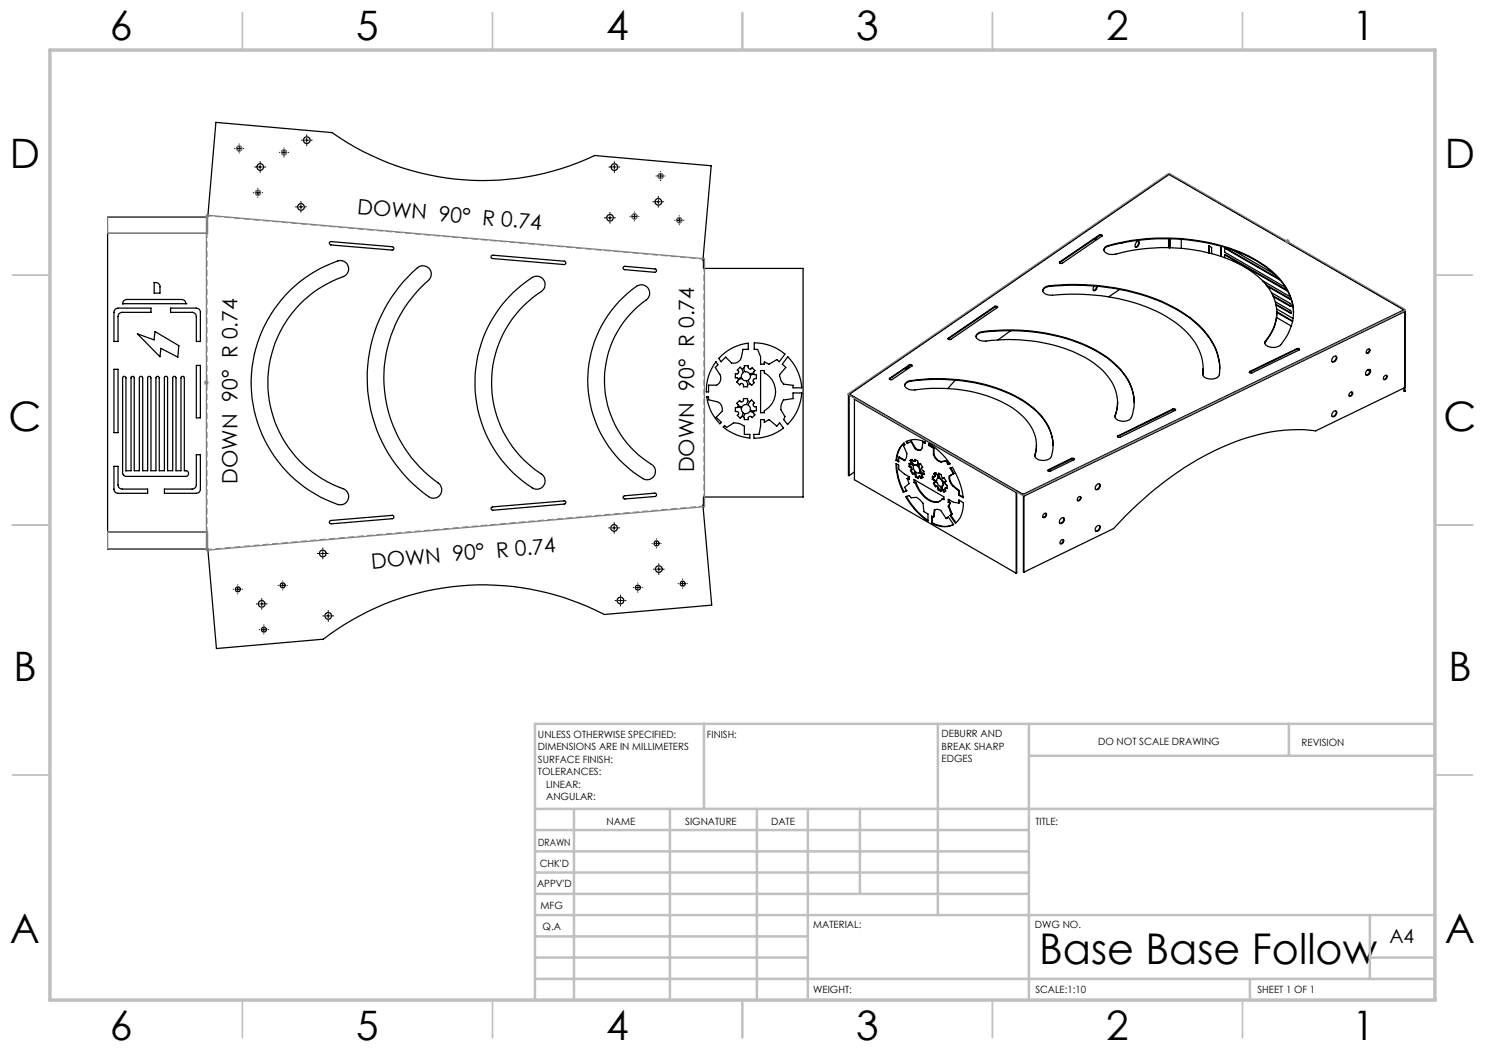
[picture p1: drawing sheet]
<svg xmlns="http://www.w3.org/2000/svg" width="297mm" height="210mm" viewBox="0 0 297 210" stroke-linecap="round" stroke-linejoin="round" font-family="sans-serif">
<g fill="none" stroke="#000" stroke-width=".25">
<path d="M233.8 34.9l-.2-.1-63.9 44M233.8 34.9l47 27.1M233.8 34.9l-63.9 43.9M234 34.8l-.2 .1M234 34.9l-.1-.1 44.7 25.8M21.5 43.3h20.1l1.6-18.8 23.2 2a52.4 52.4 0 0 0 52.6 4.6l23.2 2.1-1.6 18.8h.1v1.7h19.9v45.7h-19.9v1.7h-.1l1.7 19.9-21.4 1.9a52.5 52.5 0 0 0-56.2 4.9l-21.4 1.9-1.7-20h-20.1M21.5 43.3h.1M30.8 56.5a.89 .89 0 0 1 1.2 .9v1.2h-1.2zM41.5 43.3v3.4h-20v59.7h20v3.3M58 58.1a24 24 0 0 1 10.2-6 1.67 1.67 0 0 1 1.5 1.4 1.67 1.67 0 0 1-1.1 1.8 22.5 22.5 0 0 0-15 21.4 22.5 22.5 0 0 0 15.3 21.2 1.67 1.67 0 0 1 .7 2.1 1.67 1.67 0 0 1-2.1 .9 25.8 25.8 0 0 1-9.5-42.8zM66 48.4l12.5 .9a.34 .34 0 0 1 .3 .4 .34 .34 0 0 1-.4 .3l-12.2-1-.3-.4zM82.5 54.4a3 3 0 0 1 1.9-1.2 1.68 1.68 0 0 1 1.7 .9 1.68 1.68 0 0 1-.4 2 25.8 25.8 0 0 0 2.2 40.7 1.67 1.67 0 0 1 .1 2.3 1.67 1.67 0 0 1-2.3 .2 29.1 29.1 0 0 1-3.2-44.9z"/>
<path d="M98.3 51.1l14.6 1.1a.34 .34 0 0 1 .3 .4 .34 .34 0 0 1-.4 .3l-14.3-1.2-.3-.2zM102.6 58.5l2.8-2.3a2.53 2.53 0 0 1 2.3-.9 1.67 1.67 0 0 1 1.3 1.3 1.67 1.67 0 0 1-.7 1.7 21.7 21.7 0 0 0 .2 36.7 1.65 1.65 0 0 1 .2 2.2 1.65 1.65 0 0 1-2.2 .4 25 25 0 0 1-3.9-39.1zM124.6 53.4l.4-.1 6 .5a.34 .34 0 0 1 .3 .4 .34 .34 0 0 1-.3 .3l-6.1-.6-.3-.2zM209.9 57.1a44.2 44.2 0 0 1 25.5 4.7 17.3 17.3 0 0 1 8 8.6 7.9 7.9 0 0 1 .3 4.9 2.31 2.31 0 0 1-3.1-.1v-.4M209.9 57.1a1.17 1.17 0 0 0-1.3 1.1 1.89 1.89 0 0 0 1.9 .8 39.4 39.4 0 0 1 22.5 4.2 14.1 14.1 0 0 1 7.5 8.8l.1 1.4v1.4M209.9 57.3a44.2 44.2 0 0 1 25.5 4.6 16.3 16.3 0 0 1 8.2 9.4l.3 1.5v1M209.9 57.3l-.8 .2-.5 .7M209.9 57.1v.2M211.9 52.4v.1M211.9 52.5v.1M218.8 57.2l-.1 .4v.5a.64 .64 0 0 0 .6-.2 .64 .64 0 0 0 .2-.7M219 47.7l-.2 .1"/>
<path d="M219.4 47.5l-.3 .3-.4 .1M219.4 57.2a.88 .88 0 0 1-.7 .9M219.9 47l.3-.1 .3 .3-8 5.4a.29 .29 0 0 1-.4 .2 .29 .29 0 0 1-.2-.4M219.9 47.1l.6 .1M219.9 47l-8 5.4M219.9 47v.1M219.9 47.1l-8 5.4M221.7 49.1a41.3 41.3 0 0 1 28.1 2.1 16.5 16.5 0 0 1 8.2 7.9 9.2 9.2 0 0 1-2.2 10.1 2.22 2.22 0 0 1-2.8-.5l.2-.6M221.7 49.1a.85 .85 0 0 0-.9 .8 .85 .85 0 0 0 .8 .9l.9 .1a37.2 37.2 0 0 1 24.6 1.5 14.2 14.2 0 0 1 7.7 7.3 8.1 8.1 0 0 1-1.6 8.4M221.7 49.2a41.5 41.5 0 0 1 28.1 2.2 16.5 16.5 0 0 1 8.2 7.9l.5 1.4 .2 1.8M221.7 49.2l-.7 .4-.2 .4M221.7 49.1v.1"/>
<path d="M223.9 57.9l-2.1 1.5M224.5 48.5l-.2 .1M227.3 48.4l.3-.1a.57 .57 0 0 1 .3 .5 .57 .57 0 0 1-.3 .5l-.4 .2a.7 .7 0 0 1 .1-1.1zM227.6 48.3a.9 .9 0 0 1-.5 1.1M233.7 47.8v1.7M233.9 47.8v1.8M234 47.8v1.8M236.3 47.9v1.8M241.7 50.6v-1.5l.6 .4v1.2M241.9 49.2v1.4M244.1 49.2v2.1M244.3 49.2v2.1"/>
<path d="M244.9 49.6v.8l12.2 7.1M244.9 51v.5M244.9 51l12.7 7.3M244.9 49.6l11.1 6.4M244.9 49.6h.1l10.8 6.1M244.9 51l.1-.1 12.5 7.2M246.5 50l8.3 4.8M252.5 56.2l5.6 3.2M253.3 57l4.9 2.8M253.4 57.2l4.7 2.7M254.3 58.6l3.8 2.1 .2 .3v.2l-.2 .1M254.6 59.2l3.6 2"/>
<path d="M254.7 59.3l3.4 2M258.1 59.9h.2M258.2 59.8l-.1 .1M258.2 59.8v.1M22.8 73.9h.8v12.6h-.8zM23.1 61.8l.5-.2h6.6v.9h-5.8a.84 .84 0 0 0-.8 .8v5h-.8v-6zM24.5 60.7a.84 .84 0 0 1 .9-.8h10.9a.84 .84 0 0 1 .9 .8M24.5 60.7h.1M24.5 60.7h12.7M24.6 75.3h.4l.2 .2v18.6h1v-18.5a.32 .32 0 0 1 .3-.3 .32 .32 0 0 1 .3 .3v18.5h1.1v-18.5a.34 .34 0 0 1 .3-.3 .34 .34 0 0 1 .3 .3v18.5h1v-18.5a.34 .34 0 0 1 .4-.3 .34 .34 0 0 1 .3 .3v18.5h1v-18.5a.34 .34 0 0 1 .3-.3 .34 .34 0 0 1 .4 .3v18.5h1v-18.5a.32 .32 0 0 1 .3-.3 .32 .32 0 0 1 .3 .3v18.5h1v-18.5a.34 .34 0 0 1 .4-.3 .34 .34 0 0 1 .3 .3v18.5h1v-18.5a.34 .34 0 0 1 .3-.3 .34 .34 0 0 1 .4 .3v18.5a.6 .6 0 0 1 .8 .4 .6 .6 0 0 1-.5 .8h-12l-.6-.4-.1-19.3zM27.5 66.8l3.3 1.2 .2-1.7 4.8 2.8-.2 2.3-3.4-1.7-.2 1.7zM34.1 61.6h5.2a.79 .79 0 0 1 .8 .9v5.8h-.8v-5a.84 .84 0 0 0-.9-.8h-4.3z"/>
<path d="M37.2 60.7h.1M39.3 73.1h.8v10.5h-.8zM123.8 60.3l1.7-1.6a5.4 5.4 0 0 1 2.4-1.7 1.67 1.67 0 0 1 1.9 1 1.67 1.67 0 0 1-.6 2 19.7 19.7 0 0 0 1.4 33.1 1.67 1.67 0 0 1 .2 2.2 1.67 1.67 0 0 1-2.2 .4 23 23 0 0 1-4.8-35.4zM141.4 79.4h.3v.6l1.6 .3a1.53 1.53 0 0 1 1.1 2l-1.2 1.2 1.1 1-.3 .3a9 9 0 0 1-2.6-5.4zM143.2 72.3l.4 .6-.5 .6 .9 1.4a1.56 1.56 0 0 1-.7 2.1h-1.6v1.4h-.4a9.6 9.6 0 0 1 1.9-6.1zM143.8 71.7a9.4 9.4 0 0 1 5.8-3.1v1.3h-1l-.3 1.6a1.62 1.62 0 0 1-2 1.1l-1.2-1.2-.9 .9zM147.7 75.9l.7-.2 .5 .4 .4 .1 .3 .7-.1 .5h-.8v-.5l-.4-.2-.4 .3-.5-.6zM148 73.4l.4 .3 .3 .8a.93 .93 0 0 0-.4 1l-.7 .2-.2-.1h-.3v-.8h.3l.3-.2v-.3l-.2-.3zM148.9 73.2h.7l.2 .5 .3 .1 .3-.3 .6 .6-.3 .5-.7 .2a.94 .94 0 0 0-1-.4l-.3-.7 .2-.2zM150.1 75.1l.7-.3 .1 .1h.4v.8l-.6 .2-.1 .4 .3 .2-.6 .6-.4-.3-.3-.7a.94 .94 0 0 0 .5-1zM150.8 68.6a9.3 9.3 0 0 1 6.2 2.2l-1.1 1.5-.5-.4-1.6 .9-.9-.4v.4h-.8v-1.4l-.6-1.5h-.7zM152.1 74.1h.8v.5a4.3 4.3 0 0 1 0 7.6v.3h-.8z"/>
<path d="M157.6 71.4a9.6 9.6 0 0 1 2.7 6.2h-1.7v-.5l-1.9-.3a2.88 2.88 0 0 1-.8-1.9l1.3-1.4-.7-.7zM169.7 79h.1M169.7 79v16.1h.1M169.8 78.9l1.2 .7-.1 .3M169.8 78.9l.1 .1M169.8 79v16.1M169.9 79h-.1M169.9 79l1.1 .6M169.9 78.8l-.1 .1M169.9 78.8l-.2 .2M169.9 78.8l34.7 20.1M170.9 79.9l32.3 18.6"/>
<path d="M170.9 79.9v16l32.3 18.7M177.9 75.7v.1M177.9 75.8h.1M181.6 73.3l-.5 .4M181.8 73.1a.53 .53 0 0 1-.8 .6M181.9 73l.3-.1 .2 .3-4 2.7h-.4l-.1-.2M181.9 73.1l.5 .1M181.9 73l-4 2.7M181.9 73v.1M181.9 73.1l-4 2.7M182.2 76.1a35.1 35.1 0 0 1 22.4 3.9 11.9 11.9 0 0 1 5.9 7.9l.1 1.4-.2 1.3a1.74 1.74 0 0 1-2.4 1.4l-.9-.5-.1-.5M182.2 76.1a.99 .99 0 0 0-1.1 1.3l.4 .3 .9 .3a31.6 31.6 0 0 1 18.6 2.7 10.5 10.5 0 0 1 6.3 7.8v1.2l-.3 1.3"/>
<path d="M182.2 76.2a35.5 35.5 0 0 1 22.4 4 11.9 11.9 0 0 1 5.9 7.9l.1 1M182.2 76.2l-.8 .3-.5 .6M182.2 76.1v.1M189.7 67.6v.2M189.7 67.8h-.1M191.1 76l-1.5 1.7M196.5 66.3a38 38 0 0 1 23.4 4.2 13.2 13.2 0 0 1 6.9 8.8 7.5 7.5 0 0 1-.8 4.5 2.23 2.23 0 0 1-3-.3v-.4M196.5 66.3a1.04 1.04 0 0 0-1.2 1.4l.7 .4 .6 .1a34.8 34.8 0 0 1 20.6 3.4 11.9 11.9 0 0 1 6.2 7.6l.1 1.9-.5 2M196.5 66.5a38.5 38.5 0 0 1 22.6 3.6 14.9 14.9 0 0 1 7.3 7.9l.4 2.5M196.5 66.5l-.8 .2-.5 .6M196.5 66.3v.2M199 61.3l.3-.1 .2 .2-9.3 6.5h-.4l-.2-.1 .1-.2"/>
<path d="M199 61.4l.3-.1 .2 .2M199 61.3l-9.3 6.3M199 61.3v.1M199 61.4l-9.3 6.4M202.2 66.1l-2.6 1.9M240.6 73.7v1.2v-.1M250 74.4l-.1 .1M250 74.3v.1M253.2 68.3l-.2 .3M253.2 68.1v.2M255.1 60.4l3 1.7 .2 .3v.2h-.2M255.2 60.8l3 1.8"/>
<path d="M255.2 61l2.9 1.6M255.3 63.5l3 1.7M255.3 61.8l3.3 1.9M255.4 62.4l3.1 1.8M258.2 61.2h.1M258.2 62.6h.1M258.2 61.2l-.1 .1M258.2 62.6h-.1M258.5 64.3l-3.1-1.8a8.9 8.9 0 0 1-2.2 5.8M259.4 69.7h.2l.3 .2-9.6 4.7-.4-.1 .1-.2M259.4 69.8l.5 .1M259.4 69.7l-9.4 4.6"/>
<path d="M259.4 69.8l-9.4 4.6M259.4 69.7v.1M266.7 71.3a.4 .4 0 0 1 .6 0 .4 .4 0 0 1 0 .6 .46 .46 0 0 1-.5 .5 .46 .46 0 0 1-.5-.4zM267.2 71.2a.78 .78 0 0 1-.8 1.1M270 78.6a.3 .3 0 0 1 .4-.1 .3 .3 0 0 1 0 .4v.2a.32 .32 0 0 1-.5 .1 .32 .32 0 0 1 0-.5zM270.4 78.4a.59 .59 0 0 1-.6 .8M273.4 70l.3-.2a.46 .46 0 0 1 .2 .6 .46 .46 0 0 1-.6 .3l-.1-.3zM273.5 74l.5 .3M273.5 74a.4 .4 0 0 1 .6 0 .4 .4 0 0 1-.1 .6 .48 .48 0 0 1-.3 .5 .48 .48 0 0 1-.6-.3l.1-.5zM273.8 69.8a.6 .6 0 0 1-.5 .8M273.9 73.9a.8 .8 0 0 1-.7 1.1M276.9 75.2l.2-.1a.45 .45 0 0 1 .4 .5 .45 .45 0 0 1-.5 .3l-.3-.1z"/>
<path d="M277.3 75.1a.6 .6 0 0 1-.6 .8M278.6 60.6h-.1l2.4 1.3M280.8 62l.2 .3M280.8 62l.2 .1M280.8 62l-76.2 36.9M280.8 78.2h.1M280.8 77.6v.6M281 62.3v15.2l-17.9 8.7a35.9 35.9 0 0 0-20.9 4.3 68.1 68.1 0 0 0-19.5 15.2l-17.9 8.7M281 62.3l-76.2 36.9M281 62.1l-.1 .1M281 62.1v16.1h-.2M22.8 93.3h.8v3.7a.84 .84 0 0 0 .8 .8h5.1v.9h-5.9a.84 .84 0 0 1-.8-.9z"/>
<path d="M39.3 90.9h.8v6.9a.79 .79 0 0 1-.8 .9h-6.4v-.9h5.5a.84 .84 0 0 0 .9-.8zM124.7 99.3l6.3-.7a.34 .34 0 0 1 .3 .3 .34 .34 0 0 1-.3 .4l-6.2 .5-.2-.3zM144.9 85.1l.4 .4 1.4-.9a3.5 3.5 0 0 1 2.2 .6v1.7h1.1v.7a9.8 9.8 0 0 1-5.4-2.2zM147.1 81.5h.3l.2-.2 .7 .3a.93 .93 0 0 0 .4 1l-.3 .8-.4 .2-.5-.5 .2-.3v-.3l-.3-.2h-.3zM147.9 80.1l.4 .3 .4-.3v-.4h.8l.1 .5-.3 .7a.94 .94 0 0 0-.9 .5l-.7-.3-.3-.4zM149 82.7a.94 .94 0 0 0 1-.4l.7 .2 .3 .5-.6 .5-.2-.2-.4 .1-.2 .5h-.7v-.3l-.2-.2zM149.9 80.3l.4-.3 .6 .6-.3 .2 .1 .4 .6 .1v.9h-.4l-.1 .1-.7-.3a.94 .94 0 0 0-.5-1zM152.1 83.9h.8v.6l.9-.6 1.6 1.3 .5-.6 .8 1a9.6 9.6 0 0 1-5.9 2.1l-.1-.8h1.1l.3-1.7zM156.7 80l1.9-.3v-1.1h1.7a9.6 9.6 0 0 1-2.8 6.3l-.8-1 .3-.6-.8-1.4a2.61 2.61 0 0 1 .5-1.9zM170.9 94.4l-1.1 .7M179.3 92.8a12.6 12.6 0 0 0 1.5 5.5M179.4 92l-.2 .1"/>
<path d="M179.4 92l.3 .2M179.7 91.5l1.2 .6a2.08 2.08 0 0 0 .5-1.4l-.7-1.6 .3-.1-.2-.4a4.8 4.8 0 0 0-1.6 3.5M179.7 91.5v.9l-.5-.3M179.7 91.5l.1-.1 1.2 .7M180.8 98.3l-.1 .1M180.8 88.6a5 5 0 0 0-1.4 3.4M181.2 99.3l.6-.2 .4 .4h1l1.1 .8 .3 .4 .2 1.6 .8 .5v1.4a14.3 14.3 0 0 1-4.4-4.9zM181.3 99.3a14.3 14.3 0 0 0 4.3 4.8M181.3 98.1l-.5 .2M181.4 98.2l-.7 .2M181.4 88.3l.1 .3M181.4 95.7l.4 .2v-.6l-.9-.5-1.2-.9v-.9l-.5-.3a12.6 12.6 0 0 0 1.5 5.7"/>
<path d="M181.4 95.7l.4 1-.9 .8 .5 .7M181.4 95.7l.4 .1M181.8 93.3l.3 .2M182 93.2l-.2 .1M182 92.7v.5M182 93.2l.2 .2M182 92.1l.2 .3M182.1 93.5l.2 .5 .1-.1M182.1 94.1l.4 .7 .2-.1M182.1 94.1l.1-.1 .4 .7M182.1 92l-.1 .1M182.1 92l.2 .3"/>
<path d="M182.2 88.3l-.8 .4-.2-.4a4.2 4.2 0 0 1 3.8 .1v.3l-.4-.3M182.2 88.3l.8 1.4M182.2 88.3l.1-.1 .8 1.4M182.2 92.8l.5 .5 .1 .6 .2 .4-.2 .4h-.1M182.2 92.8l-.4-.1v.6M182.2 92.4v.1M182.2 93.4l.2 .5M182.2 92.8h-.1M182.2 93.4l-.1 .1M182.3 92.3l.1 .2M182.3 92.3l-.1 .1M182.4 92.5h-.2"/>
<path d="M182.4 92.5l.5 .5M182.4 93.9l-.3 .2M182.4 91.9l.3 .4 .3-.1M182.4 91.9l-.4 .2M182.4 91.9l-.3 .1M182.8 96.5v-.6l6 3.5v.5l-.3-.1M182.8 96.5l.3 .2M182.8 93l.2-.1 .5 .1M182.8 94.6l-.1 .1M183 96.4l-.2 .1M183 96v.4M183 96.4l.2 .2"/>
<path d="M183 94.9l.1 .2M183 94.9l.2-.5a.47 .47 0 0 0 .7 .1l.5 .5 .2 .5-.4 .2-.2-.3M183 92.2v-.3l.6 .3 .1 .5-.3 .5-.2-.2-.4 .1-.6-.6M183.1 95.4l.6 .3v-.4l.3 .1M183.1 96.7a5.8 5.8 0 0 0 3.7 3.7h1l.7-.6M183.1 89.6l.7 .4h.3M183.1 92.1l-.2 .2M183.1 94.8l.1 .2M183.1 92v.1M183.1 95.1v.3M183.1 89.6l-.1 .1M183.1 92.1l-.1 .1"/>
<path d="M183.1 94.8l-.1 .1M183.2 96.6a5.7 5.7 0 0 0 3.8 3.8l1-.2M183.2 96.6l-.1 .1M183.2 95.3l-.1 .1M183.2 95.3l.5 .3M183.2 95l-.1 .1M183.2 95v.3M183.2 94.5l-.1 .3M183.6 93.3l.3 1M183.7 93.3l.4 .9M183.7 95.3l.2-.1 .2 .1M183.7 93.3h-.1"/>
<path d="M183.9 92.9l-.2 .4M183.9 94.5l-.1 .1M183.9 92.9l-.1-.1-.2 .5M183.9 94.3l.6 .5M184.1 94.2l-.2 .1M184.1 94.2l.5 .5M184.1 92.8l.4 .7a.34 .34 0 0 0-.2 .3 .34 .34 0 0 0 .2 .3l.3 .2v.6l-.3-.2M184.1 92.8l-.2 .1M184.1 95.3l-.1 .1M184.1 95.3l.2 .3M184.5 94.7v.1M184.6 94.7h.1"/>
<path d="M184.6 94.7l-.1 .1M184.6 88.4l-.2 1.2a.79 .79 0 0 1-.7 .5 .79 .79 0 0 1-.7-.4M184.6 88.4h.1l.3 .1M184.7 94.7h-.2M184.7 94.7l.1 .1M185.7 89.1v-.4a13.4 13.4 0 0 1 4.3 4.1M185.7 89.1l1 .5M185.9 89l-.2 .1M185.9 89l.9 .6M185.9 88.8v.2M186.5 95.9l.2 .1M186.6 95.8l-.1 .1"/>
<path d="M186.6 95.3v.5M186.6 95.8l.2 .1M186.7 91a1.95 1.95 0 0 0 1.5 1.4M186.7 96.7l.4 .7 .2-.1M186.7 89.6v1.4M186.7 96.7l.1-.1 .4 .7M186.7 96l.1 .1M186.8 94.7l.1 .4M186.8 90.9a1.92 1.92 0 0 0 1.5 1.4M186.8 90.9l-.1 .1M186.8 89.6h-.1M186.8 89.6v1.3"/>
<path d="M186.8 95.9l.1 .2M186.8 95.9l-.1 .1M186.9 94.7h-.1M186.9 94.7l.1 .3M186.9 96.1h-.1M186.9 96.1h.4M186.9 95.1l-.1 .3-.3-.2v.7M187 96.5l-.1 .1v-.2l.5 .1 .2 .4 .5 .4 .2 .7M187 96.5l-.3 .2M187 96.4v.1M187 95l-.1 .4M187 95l-.1 .1"/>
<path d="M187.1 94.5l.4 .5 .1 .7M187.1 94.5l-.3 .2M187.1 94.5l-.2 .2M187.3 97.3l.3 .4M187.3 97.3h.2l.2 .3M187.6 95.7h-.2l-.1 .5-.5-.1M187.6 95.6h.1M187.6 95.6l-.1 .1M187.6 97.7v.3M187.7 94.9v-.3l.6 .4 .1 .5 .3 .2M187.7 94.9l-.1 .1 .2 .7M187.7 97.6v.3"/>
<path d="M187.7 94.9l.2 .7M187.7 97.9l-.1 .1M187.7 97.9l.5 .3M187.7 97.6l-.1 .1M187.8 95.7l.4 .2 .3 .5M187.9 94.9h-.1M187.9 94.9l-.2 .1M187.9 94.7v.2M187.9 95.6l.4 .2 .3 .5M187.9 95.6l-.1 .1M188.2 98h.1M188.3 98l-.1 .3-.6-.3"/>
<path d="M188.3 92.3l-.1 .1M188.5 98l.1 .1M188.5 99.8h.3M188.6 97.9l.1 .2M188.6 97.9l-.1 .1M188.6 96.3l-.1 .1M188.6 96.3l.5 .1M188.7 96.7v.3l-.3 .3 .2 .6M188.7 98.1h-.1M188.7 98.1l.2 .2M188.8 95.6l.4 .7-.1 .1h-.6M188.8 95.6l-.1 .1"/>
<path d="M189.2 97.6l-.2 .1 .2 .5-.4 .2-.2-.3M189.2 97.6l.2 .1v-.6l-.3-.4h-.5a.44 .44 0 0 1-.3 .6l.2 .7M189.2 92.2l-1 .2M189.2 92.2l.4 .6M189.3 97.5l-.2 .1M189.3 97.5l-.1 .1M189.3 97.5l.1 .1M189.3 92.1l-.1 .1M189.3 92.1l.4 .7M189.3 92.1l-1 .2M189.7 92.8h-.1M189.8 99.9v.5"/>
<path d="M189.9 95.2a2.22 2.22 0 0 0 .7 2.1M189.9 95.2l.1-.1a2.22 2.22 0 0 0 .7 2.1M190 92.8h-.4M190 92.7l-.3 .1M190.1 93.6l.7 1.1M190.6 97.3l1.2 .9M190.7 97.2l-.1 .1M190.7 97.2l1.2 .9M190.8 94.7h-.1l-.7-1.1 .5-.1a15.6 15.6 0 0 1 2.2 6l-.9-.4M190.8 94.7l-.9 .5M191.8 98.2v.9M191.9 99l.7 .4"/>
<path d="M191.9 98.1l-.1 .1M191.9 99l-.1 .1M191.9 98.1v.9M203.2 98.5v16.1M203.3 98.2l-.1 .3M203.3 98.2l1.2 .7M203.3 98.2l.1 .1M203.3 98.5h-.1M203.3 98.5v16.1h-.1M203.4 98.3l-.1 .2M203.4 98.3l1.2 .7M204.5 98.9l.1 .1"/>
<path d="M204.6 98.9l.2 .3M204.6 99l.1 .2M204.6 98.9h-.1M204.6 98.9v.1M204.6 99h.1M204.7 99.2h.1M204.7 99.2v15.1l.1 .1M204.8 99.2v15.2M207 91v.2M207.3 89l-.3 2.1M209.7 94.1h-.1M209.7 93.9v.2"/>
<path d="M214.3 91.7l.4-.1 .2 .3-4.8 2.3h-.4v-.3M214.3 91.8l.3-.1 .2 .2M214.3 91.7l-4.6 2.2M214.3 91.7v.1M214.3 91.8l-4.6 2.3M215.6 99.5l.3-.2a.46 .46 0 0 1 .2 .6 .46 .46 0 0 1-.6 .2l-.1-.2zM216 99.3a.6 .6 0 0 1-.5 .8M219.3 97a.45 .45 0 0 1 .7-.1 .45 .45 0 0 1-.1 .7 .44 .44 0 0 1-.7 .3 .44 .44 0 0 1 0-.7zM219.9 96.8a.78 .78 0 0 1-.8 1.1M223 83.1v.1M223 83.2v.2M223.5 80.5l-.1 1.4-.4 1.3"/>
<path d="M223.6 87.3l-.1 .1M223.6 87.2v.1M234.6 81.8h.3l.2 .2-11.1 5.4-.3 .1-.2-.2 .1-.1M234.6 81.9l.5 .1M234.6 81.8l-11 5.4M234.6 81.9l-11 5.4M234.6 81.8v.1M266.6 82.4a.45 .45 0 0 1 .7-.1 .45 .45 0 0 1-.1 .7 .44 .44 0 0 1-.7 .3 .44 .44 0 0 1 0-.7zM267.2 82.2a.78 .78 0 0 1-.8 1.1M21.5 109.7h.1M66 104.2l12.4-1.1a.34 .34 0 0 1 .4 .3 .34 .34 0 0 1-.3 .3l-12.2 1.1-.4-.2zM98.3 101.5l14.5-1.3a.32 .32 0 0 1 .4 .3 .32 .32 0 0 1-.3 .3l-14.3 1.3-.4-.2z"/>
<path d="M186.3 104.6a4.5 4.5 0 0 0 4.4 .3M186.4 104.6a4.6 4.6 0 0 0 4.3 .3M186.4 104.6h-.1M186.4 103.3v1.3M186.7 103.4l.2-1.4a1.34 1.34 0 0 1 1.3 .1l1 1.6M186.7 103.4l-.4-.2v1.4M187 101.9l-.3 1.5M189.2 103.7l.5-.3 1 1.5M189.7 100.5v-.6l1 .6 1.1 .1M189.7 100.5l.3 .1M189.7 101.2l.6 1.7M189.7 103.4l-.5 .3"/>
<path d="M189.8 100.4l-.1 .1M189.8 101.2h-.1M189.8 100.4l.3 .2M189.8 101.2l.6 1.6M190 100.6l-.3 .6M190.1 100.6h-.1M190.1 100.6l-.3 .6M190.1 103l-.1 .1M190.1 103l1.1 1.6M190.3 102.9l-.3 .2M190.4 102.8l-.3 .2M190.4 102.8l-.1 .1"/>
<path d="M191.8 100.6v-.6l.9 .6a5.2 5.2 0 0 1-1.6 4.1l-1.1-1.6M191.9 100.1l-.1 .5M208.7 102.8l.3-.2a.45 .45 0 0 1 .3 .5 .45 .45 0 0 1-.4 .4l-.3-.1zM209.2 102.6a.6 .6 0 0 1-.6 .9M212.1 103.8a.45 .45 0 0 1 .8-.1 .45 .45 0 0 1-.2 .7 .44 .44 0 0 1-.7 .3 .44 .44 0 0 1 0-.8zM212.3 108l.1-.1a.46 .46 0 0 1 .3 .6 .46 .46 0 0 1-.6 .3l-.1-.4zM212.6 107.9a.61 .61 0 0 1-.5 .8M212.7 103.5a.78 .78 0 0 1-.8 1.1M219.3 105.3a.42 .42 0 0 1 .6-.2 .42 .42 0 0 1 .1 .7 .46 .46 0 0 1-.5 .5 .46 .46 0 0 1-.5-.5zM219.9 105.1a.78 .78 0 0 1-.8 1.1"/>
<circle cx="47.8" cy="29.7" r=".49"/>
<circle cx="51.6" cy="38.5" r=".51"/>
<circle cx="52" cy="33.4" r=".67"/>
<circle cx="56.8" cy="30.5" r=".5"/>
<circle cx="61.4" cy="28" r=".66"/>
<circle cx="122.9" cy="33.4" r=".67"/>
<circle cx="132.1" cy="35.2" r=".49"/>
<circle cx="60.2" cy="41.4" r=".67"/>
<circle cx="122" cy="43.5" r=".67"/>
<circle cx="126.9" cy="43.3" r=".5"/>
<circle cx="131.7" cy="40.4" r=".66"/>
<circle cx="135.9" cy="44.1" r=".5"/>
<circle cx="47.6" cy="117.9" r=".51"/>
<circle cx="56.5" cy="117.1" r=".51"/>
<circle cx="64.6" cy="110.7" r=".67"/>
<circle cx="122.8" cy="105.6" r=".65"/>
<circle cx="127.6" cy="117.5" r=".49"/>
<circle cx="131.3" cy="108.7" r=".5"/>
<circle cx="131.8" cy="113.8" r=".67"/>
<circle cx="136.5" cy="116.7" r=".49"/>
<circle cx="52.3" cy="120.8" r=".66"/>
<circle cx="52.8" cy="125.9" r=".51"/>
<circle cx="65.7" cy="123.2" r=".66"/>
<circle cx="124.1" cy="120.1" r=".66"/>
</g>
<path d="M257 48.3h1M257.1 47.9l.7 .7M257.5 47.8v1M257.8 47.9l-.7 .7M40.7 76.5h1.1M40.9 76.2l.7 .7M41.3 76.1v.9M41.6 76.2l-.7 .7" fill="none" stroke="#808080" stroke-width=".2"/>
<g fill="none" stroke="#808080" stroke-width=".25">
<path d="M21.5 43.3h20v3.4h-20zM41.3 43l99.6 8.7v49.6l-99.6 8.8zM169.5 78.8l64.3-44.2 47.4 27.4-76.6 37.1zM21.5 106.4h20v3.3h-20z"/>
<circle cx="47.8" cy="29.7" r=".5"/>
<circle cx="51.6" cy="38.5" r=".5"/>
<circle cx="56.8" cy="30.5" r=".49"/>
<circle cx="132.1" cy="35.2" r=".5"/>
<circle cx="126.9" cy="43.3" r=".5"/>
<circle cx="135.9" cy="44.1" r=".5"/>
</g>
<path d="M140.6 51.8l-99-8.6M41.6 109.9l99-8.7" fill="none" stroke="#808080" stroke-width=".2" stroke-dasharray="1.3 .6" stroke-dashoffset=".4" stroke-linecap="butt"/>
<path d="M140.8 99.4v-45.7" fill="none" stroke="#808080" stroke-width=".2" stroke-dasharray="1.3 .6" stroke-dashoffset=".6" stroke-linecap="butt"/>
<path d="M41.4 46.7v59.7" fill="none" stroke="#808080" stroke-width=".2" stroke-dasharray="1.3 .6" stroke-dashoffset=".3" stroke-linecap="butt"/>
<g fill="none" stroke="#000" stroke-width=".2">
<path d="M46.9 29.7h.1M47.4 29.7h.9M47.8 28.8h.1M47.8 29.3v.8M47.8 30.5v.1M48.7 29.7h.1M50.7 38.6h.1M50.9 33.4h.3M51.2 38.6h.8M51.6 37.6v.1M51.6 38.1v.9M51.6 39.4v.1"/>
<path d="M51.6 33.4h.9M52 32.3v.3M52 33v.8M52 34.2v.3M52.4 38.6h.1M52.9 33.4h.2M55.9 30.5h.1M56.4 30.5h.8M56.8 29.6h.1M56.8 30v.9M56.8 31.3v.1M57.6 30.5h.1"/>
<path d="M60.3 28h.2M60.9 28h.9M61.3 26.9v.3M61.3 27.6v.9M61.3 28.9v.2M62.2 28h.2M121.8 33.4h.2M122.4 33.4h.9M122.9 32.3v.3M122.9 33v.8M122.9 34.2v.3M123.7 33.4h.3"/>
<path d="M131.2 35.2h.1M131.7 39.3v.2M131.7 39.9v.9M131.7 35.2h.8M132.1 34.3v.1M132.1 34.8v.8M132.1 36v.2M133 35.2h.1M59.1 41.4h.2M59.8 41.4h.8M60.2 40.3v.2M60.2 40.9v.9"/>
<path d="M60.2 42.2v.3M61 41.4h.3M120.9 43.6h.2M121.6 43.6h.8M122 42.5v.2M122 43.1v.9M122 44.4v.3M122.8 43.6h.3M126 43.3h.1M126.5 43.3h.8M126.9 42.4h.1M126.9 42.9v.8"/>
<path d="M126.9 44.1v.1M127.7 43.3h.1M130.6 40.3h.2M131.2 40.3h.9M131.7 41.2v.2M132.5 40.3h.3M134.9 44.1h.1M135.4 44.1h.9M135.9 43.1v.1M135.9 43.6v.9M135.9 44.9v.1M136.7 44.1h.1"/>
<path d="M46.6 117.9h.1M47.1 117.9h.9M47.6 116.9v.1M47.6 117.4v.9M47.6 118.7v.1M48.4 117.9h.1M52.4 119.7v.2M55.6 117.1h.1M56.1 117.1h.9M56.6 116.2h.1M56.6 116.7v.8M56.6 117.9v.1"/>
<path d="M57.4 117.1h.1M63.5 110.7h.2M64.1 110.7h.9M64.6 109.6v.2M64.6 110.3v.8M64.6 111.5v.3M65.4 110.7h.3M121.7 105.6h.3M122.4 105.6h.9M122.8 104.5v.2M122.8 105.2v.8M122.8 106.4v.3"/>
<path d="M123.7 105.6h.2M124.1 119v.3M124.1 119.7v.8M126.6 117.5h.1M127.1 117.5h.9M127.6 116.6v.1M127.6 117.1v.8M127.6 118.3v.2M128.4 117.5h.1M130.4 108.7h.1M130.7 113.8h.2M130.9 108.7h.8"/>
<path d="M131.3 107.8h.1M131.3 108.3v.8M131.3 109.5v.1M131.3 113.8h.9M131.8 112.7v.3M131.8 113.4v.9M131.8 114.7v.2M132.2 108.7h.1M132.6 113.8h.3M135.6 116.7h.1M136.1 116.7h.8M136.5 115.8v.1"/>
<path d="M136.5 116.3v.8M136.5 117.6h.1M137.4 116.7h.1M51.3 120.8h.2M51.9 125.9h.1M51.9 120.8h.9M52.4 120.4v.8M52.4 121.6v.3M52.4 125.9h.8M52.8 125v.1M52.8 125.5v.9M52.8 126.8v.1"/>
<path d="M53.2 120.8h.2M53.6 125.9h.1M64.6 123.2h.2M65.2 123.2h.9M65.7 122.1v.2M65.7 122.8v.8M65.7 124v.3M66.5 123.2h.2M123 120.1h.3M123.7 120.1h.8M124.1 121v.2M125 120.1h.2"/>
</g>
<g fill="none" stroke="#c0c0c0" stroke-width=".35">
<path d="M48.5 2.5v7.5M98.5 2.5v7.5M148.5 2.5v7.5M198.5 2.5v7.5M248.5 2.5v7.5M2.5 55h7.5M287 55h7.5M2.5 105h7.5M287 105h7.5M2.5 155h7.5M287 155h7.5M48.5 200v7.5"/>
<path d="M98.5 200v7.5M148.5 200v7.5M198.5 200v7.5M248.5 200v7.5"/>
</g>
<g fill="none" stroke="#c0c0c0" stroke-width=".5">
<path d="M140.8 144.8v17M187.6 144.8v38.2M205.8 144.8v55.2M205.8 151.2h81.2M257.8 144.8v6.4M287 144.8h-180v55.2M107 161.8h180M107 178.8h98.8M107 174.5h98.8M107 170.3h98.8M107 166h98.8M114.8 161.8v38.2"/>
<path d="M134 161.8v38.2M151.4 161.8v38.2M161.6 161.8v38.2M172 161.8v17M107 195.8h180M107 191.5h54.6M107 187.3h54.6M107 183h180M250 195.8v4.2M274 191.5h13M274 183v12.8"/>
</g>
<path d="M10 10h277v190h-277z" fill="none" stroke="#c0c0c0" stroke-width=".7"/>
<text font-size="8.5" x="207.8" y="192.7">Base Base Follow</text>
<g font-size="8.1">
<text x="22" y="8">6</text>
<text x="71.2" y="8">5</text>
<text x="121.2" y="8">4</text>
<text x="171.2" y="8">3</text>
<text x="221.2" y="8">2</text>
<text x="270.5" y="8">1</text>
<text x="2" y="33.6">D</text>
<text x="289" y="33.6">D</text>
<text x="1.7" y="86.1">C</text>
<text x="288.7" y="86.1">C</text>
<text x="2.7" y="136.1">B</text>
<text x="289.7" y="136.1">B</text>
<text x="2" y="188.6">A</text>
<text x="289" y="188.6">A</text>
<text x="22" y="208">6</text>
<text x="71.2" y="208">5</text>
<text x="121.2" y="208">4</text>
<text x="171.2" y="208">3</text>
<text x="221.2" y="208">2</text>
<text x="270.5" y="208">1</text>
</g>
<g font-size="4.2">
<text x="71.3" y="42.7" transform="rotate(5 71.3 42.7)">DOWN 90° R 0.74</text>
<text x="138.9" y="94.5" transform="rotate(-90 138.9 94.5)">DOWN 90° R 0.74</text>
<text x="47.5" y="96.7" transform="rotate(-90 47.5 96.7)">DOWN 90° R 0.74</text>
<text x="74.3" y="113.7" transform="rotate(-5 74.3 113.7)">DOWN 90° R 0.74</text>
</g>
<text font-size="3.9" x="277.9" y="188.5">A4</text>
<g font-size="2">
<text x="107.6" y="147.6">UNLESS OTHERWISE SPECIFIED:</text>
<text x="141.4" y="147.6">FINISH:</text>
<text x="188.3" y="147.5">DEBURR AND</text>
<text x="188.3" y="150">BREAK SHARP</text>
<text x="219.6" y="149">DO NOT SCALE DRAWING</text>
<text x="260.3" y="149.2">REVISION</text>
<text x="107.6" y="150.1">DIMENSIONS ARE IN MILLIMETERS</text>
<text x="107.6" y="152.6">SURFACE FINISH:</text>
<text x="107.6" y="155.1">TOLERANCES:</text>
<text x="188.3" y="152.5">EDGES</text>
<text x="109.2" y="157.6">LINEAR:</text>
<text x="109.2" y="160.1">ANGULAR:</text>
<text x="121.3" y="165">NAME</text>
<text x="137" y="164.9">SIGNATURE</text>
<text x="154.2" y="164.9">DATE</text>
<text x="207.1" y="164.9">TITLE:</text>
<text x="107.6" y="169.1">DRAWN</text>
<text x="107.9" y="173.3">CHK'D</text>
<text x="107.4" y="177.4">APPV'D</text>
<text x="108.1" y="181.8">MFG</text>
<text x="108.5" y="186">Q.A</text>
<text x="162.6" y="185.5">MATERIAL:</text>
<text x="207" y="185.5">DWG NO.</text>
<text x="162.6" y="198.5">WEIGHT:</text>
<text x="207.1" y="198.6">SCALE:1:10</text>
<text x="251.5" y="198.6">SHEET 1 OF 1</text>
</g>
</svg>
